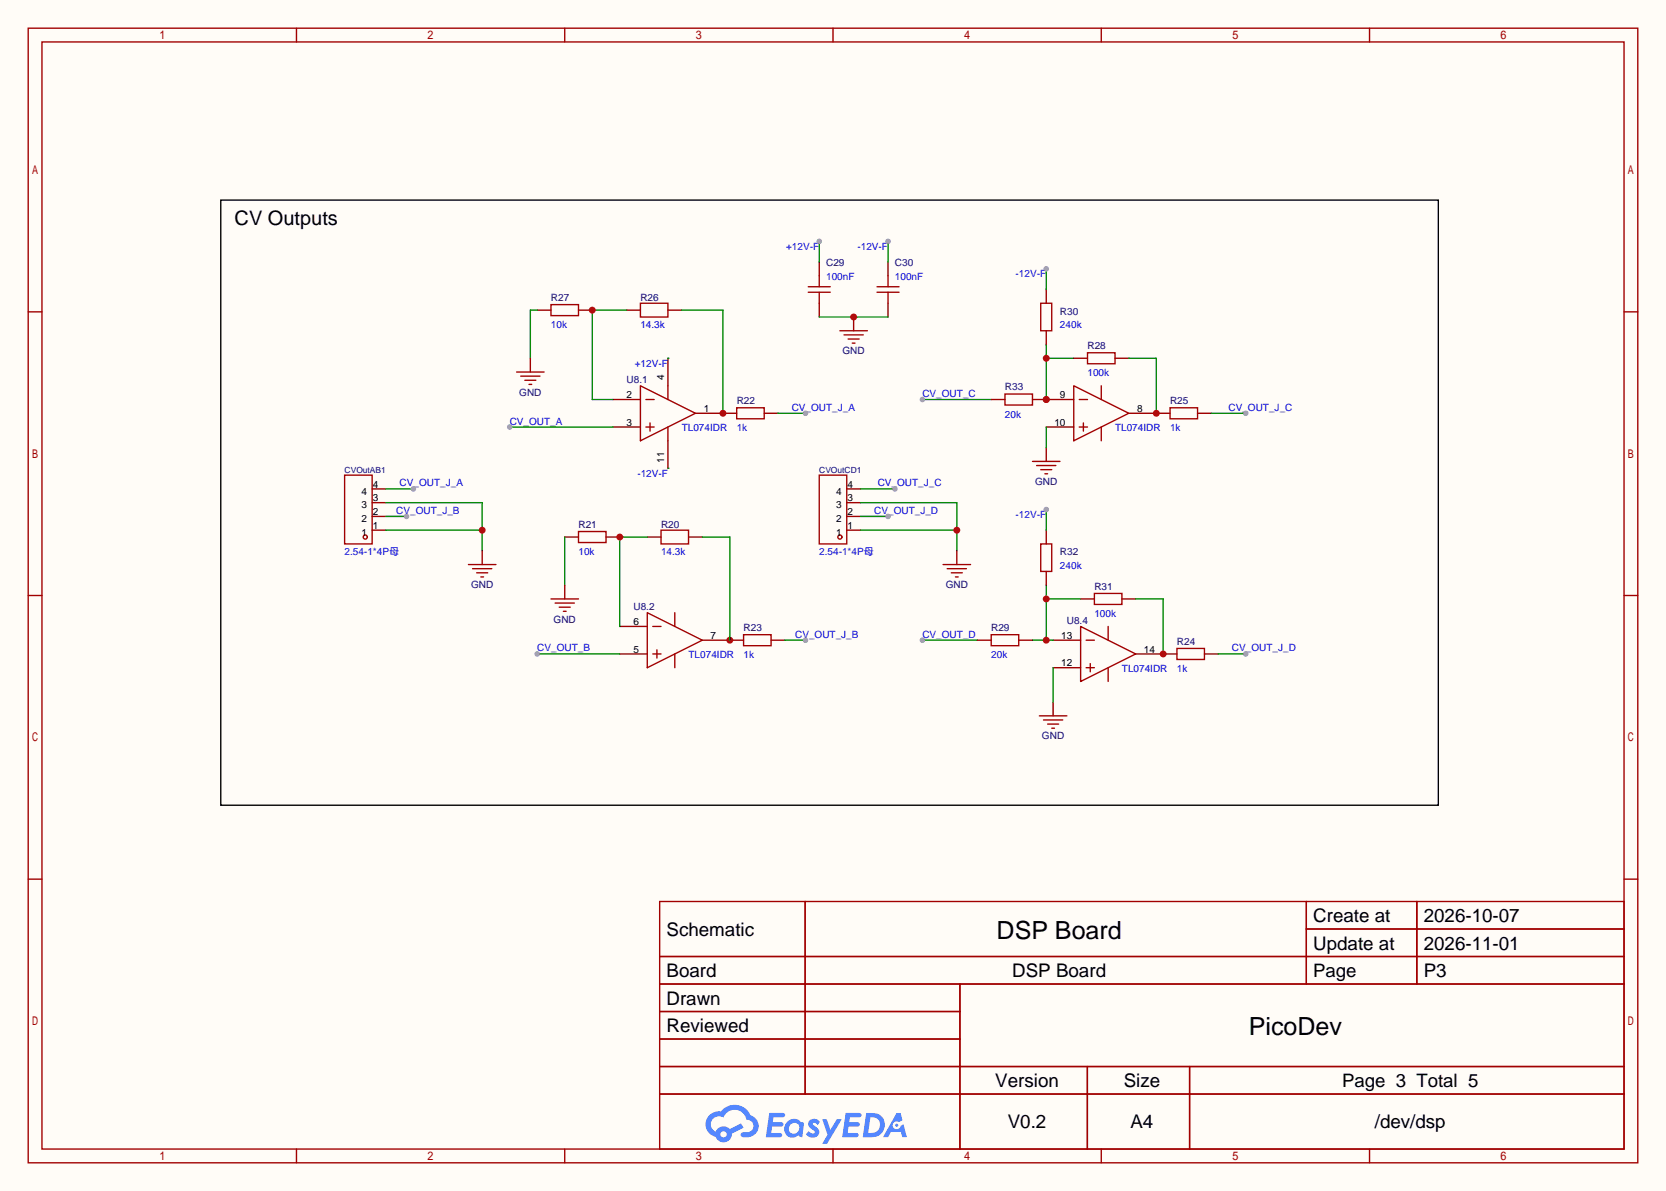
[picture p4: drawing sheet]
<svg xmlns="http://www.w3.org/2000/svg" width="308mm" height="220mm" viewBox="0 0 308 220" stroke-linecap="round" stroke-linejoin="round" font-family="sans-serif">
<path d="M0 0h307.6v220h-307.6z" fill="#fffcf7"/>
<g fill="none" stroke="#a10000" stroke-width=".25">
<path d="M5.2 5.2h297.2v209.6h-297.2zM7.7 7.7h292.1v204.5h-292.1zM54.7 5.2v2.5M104.3 5.2v2.5M153.8 5.2v2.5M203.3 5.2v2.5M252.9 5.2v2.5M5.2 57.6h2.5M299.8 57.6h2.6M5.2 110h2.5M299.8 110h2.6M5.2 162.4h2.5"/>
<path d="M121.8 166.5h178v45.7h-178zM121.8 176.7h178M148.7 166.5v35.6M241.2 166.5v15.2M241.2 171.6h58.6M261.6 166.5v15.2M299.8 162.4h2.6M121.8 181.7h178M121.8 186.8h55.4M121.8 197h178M121.8 191.9h55.4M177.2 181.7v30.5"/>
<path d="M200.8 197v15.2M219.6 197v15.2M54.7 212.2v2.6M104.3 212.2v2.6M121.8 202.1h178M153.8 212.2v2.6M203.3 212.2v2.6M252.9 212.2v2.6"/>
</g>
<g fill="#5487ff">
<path d="M149.5 206.9a1.3 1.3 0 0 1 1.9 .3l-.4 .6a.54 .54 0 0 0-1-.2l.2 .2a1.58 1.58 0 0 1 1 1.5 1.43 1.43 0 0 1-2.4 .2l.5-.6a.64 .64 0 0 0 .5 .5 .64 .64 0 0 0 .6-.3l-.1-.3a1.6 1.6 0 0 1-1.1-1.5z"/>
<path d="M151.8 206.7h.8l.7 2 1.2-2h.9l-2.7 4.5h-.9l1-1.6z"/>
<path d="M142 205.5h1.7a1.31 1.31 0 0 1 1.2 .2 .4 .4 0 0 1-.3 .6h-1.8l-.1 1h1.6a.4 .4 0 0 1 .3 .4 .4 .4 0 0 1-.4 .4h-1.6l-.2 1.2 .8-.1a1.23 1.23 0 0 1 1.2 .2 .39 .39 0 0 1-.4 .6h-2.6z"/>
<path d="M156.1 205.5h1.7a1.32 1.32 0 0 1 1.2 .2 .39 .39 0 0 1-.3 .6h-1.8l-.1 1h1.6a.4 .4 0 0 1 .4 .4 .4 .4 0 0 1-.5 .4h-1.6l-.2 1.1h.8a1.23 1.23 0 0 1 1.2 .2 .39 .39 0 0 1-.4 .6h-2.6z"/>
<path d="M165.5 205.6h.8l.3 1.3-.6 .3a.75 .75 0 0 0-1.1 .3 .75 .75 0 0 0 .5 1.1 .75 .75 0 0 0 .9-.7l.5-.3 .6 2.4h-.8l-.3-.9h-1.8l-.5 .9h-1z"/>
<path d="M159.9 205.6l-.6 4.4h1.4a2.27 2.27 0 0 0 2.7-2.3 2.27 2.27 0 0 0-2.7-2.1zM160.7 206.3a1.5 1.5 0 0 1 1.8 1.6 1.5 1.5 0 0 1-1.9 1.3h-.3z"/>
<path d="M145.4 207.2a1.62 1.62 0 0 0-.4 2.1 1.62 1.62 0 0 0 2 .6l.3-.2 .4 .2 .4 .1 .3-2.4-.1-.3-.5-.1a1.58 1.58 0 0 0-2.4 0zM146 207.7a.99 .99 0 0 1 1.6 .3 .99 .99 0 0 1-.9 1.4 .94 .94 0 0 1-1-.6 .94 .94 0 0 1 .3-1.1z"/>
<path d="M131 206a2.37 2.37 0 0 0 1.1 4 1.54 1.54 0 0 0 1.8 1 1.54 1.54 0 0 0 1.2-1.6l2.2-1.1-.5-.8-2.1 1a1.57 1.57 0 0 0-2.6 .5 1.5 1.5 0 0 1-.7-2.1 1.5 1.5 0 0 1 2.2-.5 2.23 2.23 0 0 1 2.3-1.4 2.23 2.23 0 0 1 2 1.8 1.16 1.16 0 0 1 1.2 1.1 1.16 1.16 0 0 1-1.1 1.2h-.7a.47 .47 0 0 0-.5 .4 .47 .47 0 0 0 .4 .5 2.23 2.23 0 0 0 2.2-.6 2.23 2.23 0 0 0 .5-2.3 2.16 2.16 0 0 0-1.3-1.1 3.2 3.2 0 0 0-5.5-.7l-1.1 .1zM133 209.5a.6 .6 0 0 1 1.2 0 .6 .6 0 0 1-1.2 0z"/>
<circle cx="165.6" cy="207.8" r=".28"/>
</g>
<g fill="none" stroke="#a10000" stroke-width=".25">
<path d="M149.2 54h4.1M149.2 53h4.1M151.3 50.9v2.1M151.3 54v2M161.9 54h4.1M161.9 53h4.1M164 50.9v2.1M164 54v2M118.2 71.2l10.2 5.1-10.2 5.1zM119.3 73.8h1.5M119.3 78.9h1.5M120 78.1v1.5"/>
<path d="M123.3 71.2v2.6M123.3 78.9v2.5M155.1 61.1h5M155.8 61.8h3.6M156.6 62.6h2M157.4 63.4h.5M198.2 71.2l10.2 5.1-10.2 5.1zM199.3 73.8h1.5M199.3 78.9h1.5M200 78.1v1.5M203.3 71.2v2.6M203.3 78.9v2.5"/>
<path d="M63.6 87.8h5.1v12.7h-5.1zM151.3 87.8h5v12.7h-5zM119.5 113.2l10.2 5-10.2 5.1zM120.5 115.7h1.5M124.6 113.2v2.5M199.5 115.7l10.2 5.1-10.2 5.1zM200.5 118.2h1.6M204.6 115.7v2.5M120.5 120.8h1.5M121.3 120v1.5M124.6 120.8v2.5M200.5 123.3h1.6"/>
<path d="M201.3 122.6v1.5M204.6 123.3v2.6"/>
<circle cx="67.4" cy="99.2" r=".38"/>
<circle cx="155.1" cy="99.2" r=".38"/>
</g>
<g fill="none" stroke="#870000" stroke-width=".25">
<path d="M151.3 48.4v2.5M151.3 56v2.5M157.6 58.5v2.6M164 48.4v2.5M164 56v2.5M113.2 78.9h5M113.2 73.8h5M123.3 66.2v5M128.4 76.3h5.1M193.2 78.9h5M193.2 73.8h5M208.4 76.3h5.1"/>
<path d="M68.7 97.9h2.5M68.7 95.4h2.5M68.7 92.8h2.5M68.7 90.3h2.5M123.3 81.4v5.1M156.3 97.9h2.6M156.3 95.4h2.6M156.3 92.8h2.6M156.3 90.3h2.6M114.4 115.7h5.1M129.7 118.2h5M194.4 118.2h5.1"/>
<path d="M114.4 120.8h5.1M194.4 123.3h5.1M209.7 120.8h5.1"/>
</g>
<path d="M151.3 58.5h12.7" fill="none" stroke="#008700" stroke-width=".25"/>
<circle cx="157.6" cy="58.5" r=".63" fill="#c00"/>
<path d="M151.3 44.6v3.8" fill="none" stroke="#008700" stroke-width=".25"/>
<circle cx="151.3" cy="44.6" r=".51" fill="#999"/>
<path d="M164 44.6v3.8" fill="none" stroke="#008700" stroke-width=".25"/>
<circle cx="164" cy="44.6" r=".51" fill="#999"/>
<path d="M123.3 66.2h.1M123.3 86.5h.1M170.3 118.2h10.2" fill="none" stroke="#008700" stroke-width=".25"/>
<path d="M101.7 56.3h5.1v2h-5.1zM118.2 56h5.1v2.5h-5.1zM106.8 98.2h5.1v2h-5.1zM122 97.9h5.1v2.6h-5.1z" fill="none" stroke="#a10000" stroke-width=".25"/>
<path d="M99.2 57.3h2.5M106.8 57.3h2.5M115.7 57.3h2.5M123.3 57.3h2.6M104.3 99.2h2.5M111.9 99.2h2.5M119.5 99.2h2.5M127.1 99.2h2.6" fill="none" stroke="#870000" stroke-width=".25"/>
<circle cx="170.3" cy="118.2" r=".51" fill="#999"/>
<path d="M99.2 57.3h-1.3v8.9M104.3 99.2v8.9M119.5 99.2h-5.1v16.5" fill="none" stroke="#008700" stroke-width=".25"/>
<path d="M97.9 66.2v2.5M104.3 108.1v2.5" fill="none" stroke="#870000" stroke-width=".25"/>
<path d="M95.4 68.7h5.1M96.1 69.5h3.6M96.9 70.2h2M97.7 71h.5M101.7 110.6h5.1M102.5 111.4h3.5M103.3 112.1h2M104 112.9h.5" fill="none" stroke="#a10000" stroke-width=".25"/>
<circle cx="114.4" cy="99.2" r=".63" fill="#c00"/>
<path d="M133.5 76.3h2.5M141.1 76.3h2.5M213.5 76.3h2.5M221.1 76.3h2.5M134.7 118.2h2.6M142.4 118.2h2.5M214.8 120.8h2.5M222.4 120.8h2.5" fill="none" stroke="#870000" stroke-width=".25"/>
<path d="M136 75.3h5.1v2h-5.1zM216 75.3h5.1v2h-5.1zM217.3 119.8h5.1v2h-5.1z" fill="none" stroke="#a10000" stroke-width=".25"/>
<circle cx="134.7" cy="118.2" r=".63" fill="#c00"/>
<path d="M137.3 117.2h5.1v2.1h-5.1z" fill="none" stroke="#a10000" stroke-width=".25"/>
<path d="M94.1 78.9h19.1M129.7 99.2h5v19" fill="none" stroke="#008700" stroke-width=".25"/>
<circle cx="94.1" cy="78.9" r=".51" fill="#999"/>
<path d="M190.6 118.2h3.8M193.2 108.1v10.1M193.2 110.6h6.3" fill="none" stroke="#008700" stroke-width=".25"/>
<g fill="#c00">
<circle cx="193.2" cy="110.6" r=".63"/>
<circle cx="193.2" cy="118.2" r=".63"/>
</g>
<path d="M170.3 73.8h12.7" fill="none" stroke="#008700" stroke-width=".25"/>
<circle cx="170.3" cy="73.8" r=".51" fill="#999"/>
<path d="M193.2 63.6v10.2M193.2 66.2h5" fill="none" stroke="#008700" stroke-width=".25"/>
<g fill="#c00">
<circle cx="193.2" cy="73.8" r=".63"/>
<circle cx="193.2" cy="66.2" r=".63"/>
</g>
<path d="M99.2 120.8h15.2" fill="none" stroke="#008700" stroke-width=".25"/>
<circle cx="99.2" cy="120.8" r=".51" fill="#999"/>
<path d="M115.7 57.3h-6.4v16.5h3.9" fill="none" stroke="#008700" stroke-width=".25"/>
<circle cx="109.3" cy="57.3" r=".63" fill="#c00"/>
<path d="M125.9 57.3h7.6v19" fill="none" stroke="#008700" stroke-width=".25"/>
<circle cx="133.5" cy="76.3" r=".63" fill="#c00"/>
<path d="M40.8 37h224.8v111.7h-224.8z" fill="none" stroke="#000" stroke-width=".25"/>
<path d="M198.2 66.2h2.6M205.9 66.2h2.5M199.5 110.6h2.6M207.1 110.6h2.6" fill="none" stroke="#870000" stroke-width=".25"/>
<path d="M200.8 65.2h5.1v2h-5.1zM202.1 109.6h5v2h-5z" fill="none" stroke="#a10000" stroke-width=".25"/>
<path d="M209.7 110.6h5.1v10.2" fill="none" stroke="#008700" stroke-width=".25"/>
<circle cx="214.8" cy="120.8" r=".63" fill="#c00"/>
<path d="M208.4 66.2h5.1v10.1" fill="none" stroke="#008700" stroke-width=".25"/>
<circle cx="213.5" cy="76.3" r=".63" fill="#c00"/>
<path d="M193.2 53.5v2.5M193.2 61.1v2.5M193.2 82.7v2.5M193.2 97.9v2.6M193.2 105.5v2.6M194.4 129.7v2.5" fill="none" stroke="#870000" stroke-width=".25"/>
<path d="M192.2 56h2v5.1h-2zM190.6 85.2h5.1M191.4 86h3.5M192.2 86.7h2M192.9 87.5h.5M192.2 100.5h2v5h-2zM191.9 132.2h5.1M192.7 133h3.5M193.4 133.7h2.1M194.2 134.5h.5" fill="none" stroke="#a10000" stroke-width=".25"/>
<path d="M193.2 78.9v3.8M193.2 94.1v3.8" fill="none" stroke="#008700" stroke-width=".25"/>
<circle cx="193.2" cy="94.1" r=".51" fill="#999"/>
<path d="M193.2 49.7v3.8" fill="none" stroke="#008700" stroke-width=".25"/>
<circle cx="193.2" cy="49.7" r=".51" fill="#999"/>
<path d="M71.2 90.3h5.1M194.4 123.3v6.4" fill="none" stroke="#008700" stroke-width=".25"/>
<circle cx="76.3" cy="90.3" r=".51" fill="#999"/>
<path d="M143.6 76.3h5.1" fill="none" stroke="#008700" stroke-width=".25"/>
<circle cx="148.7" cy="76.3" r=".51" fill="#999"/>
<path d="M71.2 95.4h3.9" fill="none" stroke="#008700" stroke-width=".25"/>
<circle cx="75.1" cy="95.4" r=".51" fill="#999"/>
<path d="M144.9 118.2h3.8" fill="none" stroke="#008700" stroke-width=".25"/>
<circle cx="148.7" cy="118.2" r=".51" fill="#999"/>
<path d="M223.6 76.3h6.4" fill="none" stroke="#008700" stroke-width=".25"/>
<circle cx="230" cy="76.3" r=".51" fill="#999"/>
<path d="M158.9 90.3h6.3" fill="none" stroke="#008700" stroke-width=".25"/>
<circle cx="165.2" cy="90.3" r=".51" fill="#999"/>
<path d="M224.9 120.8h5.1" fill="none" stroke="#008700" stroke-width=".25"/>
<circle cx="230" cy="120.8" r=".51" fill="#999"/>
<path d="M158.9 95.4h5.1" fill="none" stroke="#008700" stroke-width=".25"/>
<circle cx="164" cy="95.4" r=".51" fill="#999"/>
<path d="M158.9 92.8h17.8v8.9M158.9 97.9h17.8" fill="none" stroke="#008700" stroke-width=".25"/>
<circle cx="176.7" cy="97.9" r=".63" fill="#c00"/>
<path d="M71.2 92.8h17.8v8.9M71.2 97.9h17.8" fill="none" stroke="#008700" stroke-width=".25"/>
<circle cx="89" cy="97.9" r=".63" fill="#c00"/>
<path d="M190.6 73.8h2.6M89 101.7v2.6M176.7 101.7v2.6M180.5 118.2h2.5M188.1 118.2h2.5" fill="none" stroke="#870000" stroke-width=".25"/>
<path d="M86.5 104.3h5.1M87.2 105h3.6M88 105.8h2M88.8 106.6h.5M174.1 104.3h5.1M174.9 105h3.5M175.6 105.8h2.1M176.4 106.6h.5M183 117.2h5.1v2.1h-5.1z" fill="none" stroke="#a10000" stroke-width=".25"/>
<circle cx="193.2" cy="73.8" r=".63" fill="#c00"/>
<path d="M183 73.8h2.5" fill="none" stroke="#870000" stroke-width=".25"/>
<path d="M185.5 72.8h5.1v2h-5.1z" fill="none" stroke="#a10000" stroke-width=".25"/>
<g font-size="4.6">
<text x="184" y="173.4">DSP Board</text>
<text x="230.6" y="191.2">PicoDev</text>
</g>
<text font-size="3.7" x="43.3" y="41.6">CV Outputs</text>
<g font-size="3.5">
<text x="123.1" y="172.8">Schematic</text>
<text x="242.5" y="170.3">Create at</text>
<text x="262.9" y="170.3">2026-10-07</text>
<text x="242.5" y="175.4">Update at</text>
<text x="262.9" y="175.4">2026-11-01</text>
<text x="123.1" y="180.5">Board</text>
<text x="123.1" y="185.5">Drawn</text>
<text x="186.9" y="180.5">DSP Board</text>
<text x="262.9" y="180.5">P3</text>
<text x="123.1" y="190.6">Reviewed</text>
<text x="183.8" y="200.8">Version</text>
<text x="207.5" y="200.8">Size</text>
<text x="186.1" y="208.4">V0.2</text>
<text x="208.7" y="208.4">A4</text>
<text x="253.8" y="208.4">/dev/dsp</text>
</g>
<g font-size="3.4">
<text x="242.5" y="180.4">Page</text>
<text x="247.8" y="200.8">Page 3 Total 5</text>
</g>
<g font-size="1.8" fill="#00f">
<text x="145.1" y="46.1">+12V-F</text>
<text x="158.3" y="46.1">-12V-F</text>
<text x="152.5" y="51.7">100nF</text>
<text x="165.2" y="51.7">100nF</text>
<text x="187.5" y="51.2">-12V-F</text>
<text x="101.7" y="60.6">10k</text>
<text x="118.2" y="60.6">14.3k</text>
<text x="195.7" y="60.6">240k</text>
<text x="117.2" y="67.7">+12V-F</text>
<text x="200.8" y="69.5">100k</text>
<text x="146.2" y="75.9">CV_OUT_J_A</text>
<text x="170.3" y="73.3">CV_OUT_C</text>
<text x="185.5" y="77.1">20k</text>
<text x="226.8" y="75.9">CV_OUT_J_C</text>
<text x="94.1" y="78.4">CV_OUT_A</text>
<text x="125.9" y="79.7">TL074IDR</text>
<text x="136" y="79.7">1k</text>
<text x="205.9" y="79.7">TL074IDR</text>
<text x="216" y="79.7">1k</text>
<text x="73.8" y="89.8">CV_OUT_J_A</text>
<text x="117.7" y="88.1">-12V-F</text>
<text x="162.1" y="89.8">CV_OUT_J_C</text>
<text x="73.2" y="94.9">CV_OUT_J_B</text>
<text x="161.4" y="94.9">CV_OUT_J_D</text>
<text x="187.5" y="95.7">-12V-F</text>
<text x="63.6" y="102.5">2.54-1*4P母</text>
<text x="106.8" y="102.5">10k</text>
<text x="122" y="102.5">14.3k</text>
<text x="151.3" y="102.5">2.54-1*4P母</text>
<text x="195.7" y="105.1">240k</text>
<text x="202.1" y="114">100k</text>
<text x="146.8" y="117.8">CV_OUT_J_B</text>
<text x="170.3" y="117.8">CV_OUT_D</text>
<text x="99.2" y="120.3">CV_OUT_B</text>
<text x="127.1" y="121.6">TL074IDR</text>
<text x="137.3" y="121.6">1k</text>
<text x="183" y="121.6">20k</text>
<text x="207.1" y="124.1">TL074IDR</text>
<text x="217.3" y="124.1">1k</text>
<text x="227.5" y="120.3">CV_OUT_J_D</text>
</g>
<g font-size="1.8" fill="#000080">
<text x="152.5" y="49.2">C29</text>
<text x="165.2" y="49.2">C30</text>
<text x="101.7" y="55.5">R27</text>
<text x="118.2" y="55.5">R26</text>
<text x="195.7" y="58.1">R30</text>
<text x="155.6" y="65.5">GND</text>
<text x="200.8" y="64.4">R28</text>
<text x="115.7" y="70.8">U8.1</text>
<text x="95.9" y="73.1">GND</text>
<text x="136" y="74.6">R22</text>
<text x="185.5" y="72.1">R33</text>
<text x="216" y="74.6">R25</text>
<text x="191.1" y="89.6">GND</text>
<text x="106.8" y="97.5">R21</text>
<text x="122" y="97.5">R20</text>
<text x="195.7" y="102.5">R32</text>
<text x="87" y="108.6">GND</text>
<text x="117" y="112.7">U8.2</text>
<text x="174.6" y="108.6">GND</text>
<text x="202.1" y="108.9">R31</text>
<text x="102.2" y="115">GND</text>
<text x="137.3" y="116.5">R23</text>
<text x="183" y="116.5">R29</text>
<text x="197" y="115.2">U8.4</text>
<text x="217.3" y="119">R24</text>
<text x="192.4" y="136.6">GND</text>
</g>
<g font-size="1.8">
<text x="122.6" y="70.2" transform="rotate(-90 122.6 70.2)">4</text>
<text x="115.7" y="73.6">2</text>
<text x="129.9" y="76.1">1</text>
<text x="195.7" y="73.6">9</text>
<text x="209.9" y="76.1">8</text>
<text x="115.7" y="78.6">3</text>
<text x="194.7" y="78.6">10</text>
<text x="122.6" y="85.5" transform="rotate(-90 122.6 85.5)">11</text>
<text x="66.7" y="93.9">3</text>
<text x="66.7" y="91.3">4</text>
<text x="68.8" y="95.1">2</text>
<text x="68.8" y="92.6">3</text>
<text x="68.8" y="90.1">4</text>
<text x="154.4" y="93.9">3</text>
<text x="154.4" y="91.3">4</text>
<text x="156.5" y="95.1">2</text>
<text x="156.5" y="92.6">3</text>
<text x="156.5" y="90.1">4</text>
<text x="66.7" y="99">1</text>
<text x="66.7" y="96.4">2</text>
<text x="68.8" y="97.7">1</text>
<text x="154.4" y="99">1</text>
<text x="154.4" y="96.4">2</text>
<text x="156.5" y="97.7">1</text>
<text x="117" y="115.5">6</text>
<text x="131.2" y="118">7</text>
<text x="195.9" y="118">13</text>
<text x="117" y="120.5">5</text>
<text x="195.9" y="123.1">12</text>
<text x="211.2" y="120.5">14</text>
</g>
<g font-size="1.6" fill="#000080">
<text x="63.6" y="87.3">CVOutAB1</text>
<text x="151.3" y="87.3">CVOutCD1</text>
</g>
</svg>
